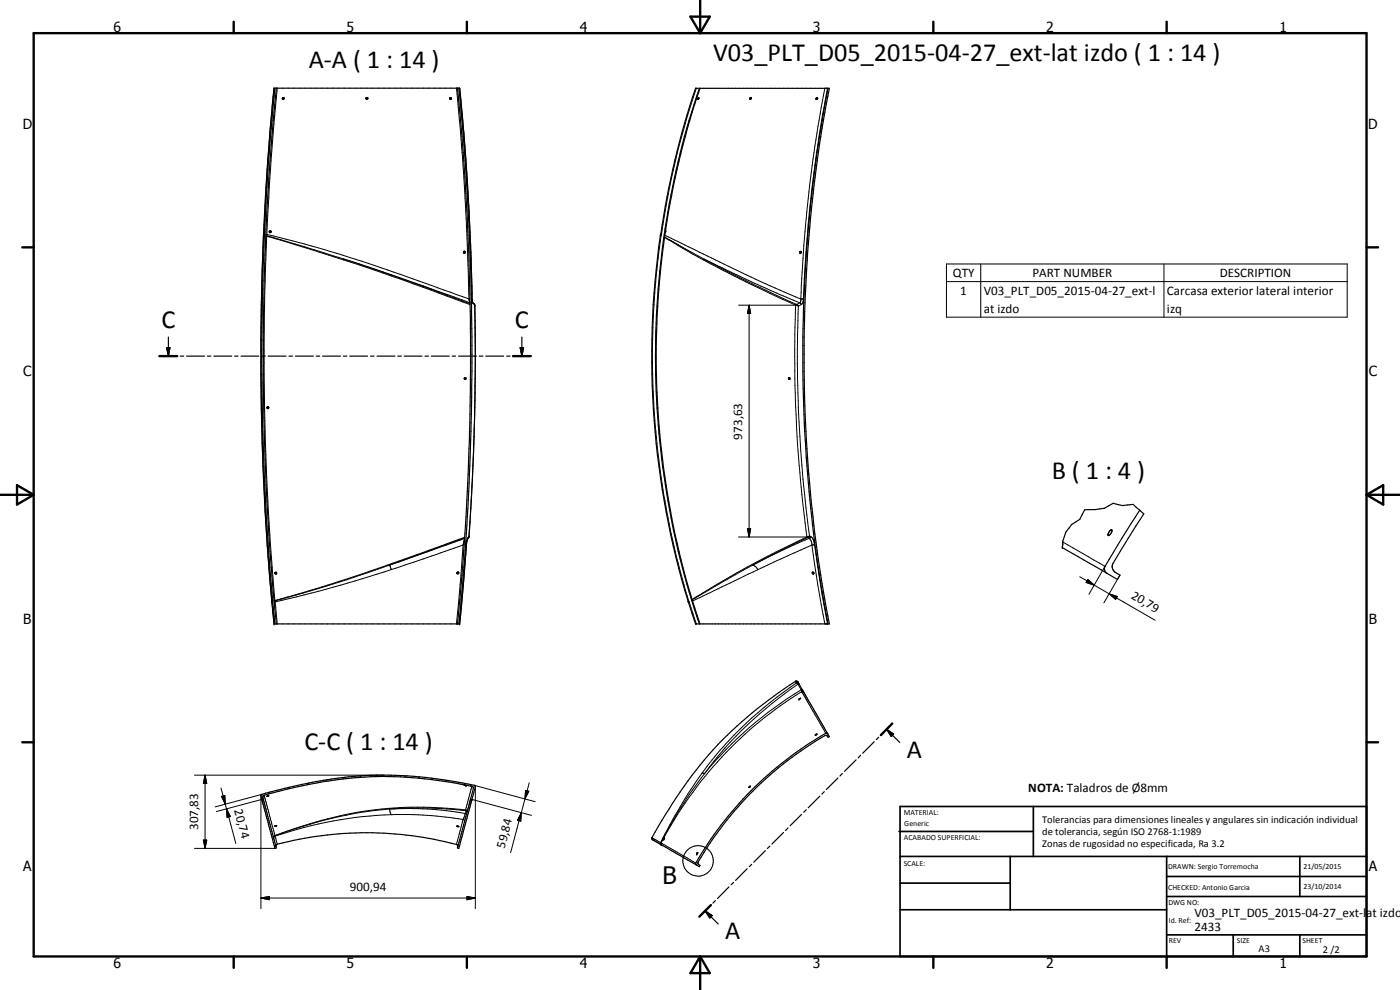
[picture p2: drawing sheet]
<svg xmlns="http://www.w3.org/2000/svg" width="420mm" height="297mm" viewBox="0 0 420 297" stroke-linecap="round" stroke-linejoin="round" font-family="sans-serif">
<g fill="none" stroke="#000" stroke-width=".35">
<path d="M82.2 26.5h55.8l1.2 13.4 1.3 17.8 .8 16 .4 16.2 .1 .8 .7 .8v2.4a737 737 0 0 1-.6 45.7l-1.2 21.5-.4 .6-.3 1-2 24.5h-55.8a819.1 819.1 0 0 1 0-160.7zM82.5 26.5l-2.2 27a769.8 769.8 0 0 0-1.7 48.5 786.4 786.4 0 0 0 3.7 82.8l.2 2.4M82.9 26.5a780.2 780.2 0 0 0-3.9 73.2l.1 18a913.5 913.5 0 0 0 1.7 45.3l2.1 24.2M85.2 29.4l-.5 .2M85.2 29.3l-.1 .2M109.8 29.4l.3 .2 .3-.1M135 29.4l.4-.1 .1 .4-.5 .1zM135 29.5h.1M135 29.3v.2M135.1 29.5l.3 .1M135.4 29.6h.1M137.3 26.5a800.9 800.9 0 0 1 3.9 74.6 844.8 844.8 0 0 1-3.2 78.9l-.7 7.2"/>
<path d="M137.7 26.5l1.9 21.7 1.3 22.4a838.8 838.8 0 0 1-2.1 104.5l-1.1 12.1M208.7 26.5h40.2a410 410 0 0 0-6.8 54.2 426.7 426.7 0 0 0 6.8 106.5h-40.2a252.4 252.4 0 0 1 0-160.7zM209.5 29.5l.3-.1-.3 .4zM209.9 26.5a242.9 242.9 0 0 0-12.1 57.6 251.6 251.6 0 0 0 12.1 103.1M210.1 26.5a251.6 251.6 0 0 0 0 160.7M225 29.6l.1 .2M225.1 29.8h.1M225.1 29.5l-.1 .1M225.1 29.5l.2-.2 .2 .1-.4 .4M225.1 29.5h.1M225.2 29.3l-.2 .3M244.9 29.7h.1"/>
<path d="M245 29.6l-.1 .1M245 29.6h.1M245.2 29.3l-.1 .3M248.5 26.5a393.2 393.2 0 0 0-6.8 54.2 434.2 434.2 0 0 0 3.5 87l3.3 19.5M81.2 69.3v.3l-.3 .1M139.3 75.4l-.1 .2 .3 .3M139.5 75.9h.1M199.7 69.3l-.1 .5M199.7 69.7v.1M240.1 75.4l.4 .4-.4 .1M240.1 75.4v.5M240.2 75.4l-.1 .5"/>
<path d="M47.8 106.8h5.4M50 104.3h1l-.5 2.5zM50.5 101.1v5.7M54.1 106.8h1M56 106.8h5.4M62.3 106.8h1M64.2 106.8h5.3M70.4 106.8h1M72.3 106.8h5.4M78.6 106.8h1M80.5 106.8h5.3M86.7 106.8h1.1"/>
<path d="M88.7 106.8h5.3M94.9 106.8h1.1M96.8 106.8h5.4M103.1 106.8h1M105 106.8h5.3M111.2 106.8h1.1M113.1 106.8h5.4M119.4 106.8h1M121.3 106.8h5.3M127.5 106.8h1.1M129.4 106.8h5.4M135.7 106.8h1"/>
<path d="M137.6 106.8h5.4M139.7 113.3l-.4 .3 .3 .2M139.7 113.3l.2 .4-.3 .1M139.7 113.3l-.3 .2 .2 .3M143.8 106.8h1.1M145.8 106.8h5.4M152 106.8h1.1M154 106.8h5.3M156.1 104.3h1l-.5 2.5zM156.6 101.1v5.7M236.7 113.4h.3l.1 .4h-.4zM236.8 113.3v.5"/>
<path d="M236.8 113.8h.1M80.3 122.1l.2 .2-.1 .3M197.4 122.3v.1M333.1 159.3l.4-.3a1.05 1.05 0 0 1-.6 1.6l-.3 .1-.1-.3zM342 153.1l1.3 1.1-9.3 14.8a2.06 2.06 0 0 0 .9 2.8l1.2 .8-.7 1.3-3.1-1.9M342 153.1l-1.9-1.8a8.9 8.9 0 0 1-6-.3l-2.7 1.5-2.8 .4-3.1 .1-1.4 2.8a8.3 8.3 0 0 0-5.2 7.7l-.1 .8 13.5 7.7M342 153.1l-5.3 8.4-5.3 9a1.68 1.68 0 0 0 .9 1.5M82.5 171.8l.4-.1 .1 .4-.3 .1zM82.5 171.8l.3 .1 .2 .3M137.2 172.1h.1M137.2 171.7v.4M137.2 171.7h.4"/>
<path d="M137.2 171.7h.1M137.6 171.7l-.4 .4M137.6 171.7v.4h-.4M140.4 161.6l-.1 .1M140.7 161.2v.1M243.8 171.7l.2 .5M244 171.9l-.2-.2 .5 .1-.3 .4M244 171.9v.3M244 171.9h.1M332.6 160.7h.1M239.5 204.6v.1M239.8 209.8h.1"/>
<path d="M239.8 209.7l.5-.2zM241.2 207.6l-1.5-2.6a.75 .75 0 0 0-.9-.6 117.2 117.2 0 0 0-40.1 41.7l-3 5.2-.1 .4 .3 .3M241.2 207.6v.1M241.2 207.7l7.2 12.5M266.1 218.8l2.1 1.5-.7 .7zM266.1 218.8l3.9 4M267.8 217.1l-3.4 3.5M78.6 239.9l-.3-1.4a120.9 120.9 0 0 1 62.2-3.3l1.9 .4 .3 .4-1.1 3.9M79 239.8l-.4 .1M79 239.8v-1a132.7 132.7 0 0 1 35.8-5.8 129.9 129.9 0 0 1 27 3l.3 .6-.9 3.2M79 239.8h.1M79 239.8l3.9 14.6-.4 .2-3.9-14.7"/>
<path d="M80.5 238.8l-.4 .1M80.6 238.8h-.1M80.6 238.8h.1M80.7 238.8l-.6 .1M139.3 235.6h.3M139.4 235.6h.3M141.2 239.8l-3.9 14.6 .4 .2 3.9-14.7M141.2 239.8h.1M141.2 239.8l.4 .1M142.6 235.8v.1M224.7 236.2l.5-.3zM224.8 236.3h.1"/>
<path d="M244.8 220.3h.4l-.5 .3zM246 238.9l-3.4 3.5M247.4 237.5l-.7 .8M248.4 220.2l.5 .8-.4 .2-.3-.4-.5-.2a105.4 105.4 0 0 0-35.5 33.7l-2.7 4.4 .1 .6 .5 .4-.2 .4-.9-.6M248.4 220.2l-.2-.2a102.9 102.9 0 0 0-33.9 30.4l-5.5 8.6 .2 .5M251.5 233.4l-3.5 3.5M252.8 232.1l-.7 .7M256.9 228l-3.5 3.4M258.3 226.6l-.8 .8M262.4 222.5l-3.5 3.5M263.7 221.2l-.7 .7M82.5 247.8l.5-.1z"/>
<path d="M82.8 254l.2-.5a103.3 103.3 0 0 1 54-.1l.3 .1 .1 .6M137.1 247.9l.6 .1h-.5M137.1 247.9h.1M137.2 247.9v.1M195.8 251.9l.1 .1M195.9 252l2.6 1.5M198.5 253.5h.1M198.5 253.5l10.5 6M199.2 251.7v.1M199.3 251.5l.1-.1-.3 .4zM209.2 255.8h.2l-.3 .5zM209.4 255.9h.1"/>
<path d="M225.6 259.3l-.7 .8M229.7 255.2l-3.5 3.5M231 253.9l-.7 .7M235.2 249.8l-3.5 3.4M236.5 248.4l-.8 .8M240.6 244.3l-3.5 3.5M242 243l-.8 .7M211.6 273.3l2.1 1.4-.7 .7zM211.6 273.3l3.9 3.9M213.3 271.6l-3.4 3.4M214.7 270.2l-.8 .8M218.8 266.1l-3.5 3.5"/>
<path d="M220.2 264.8l-.8 .7M224.2 260.6l-3.4 3.6"/>
<circle cx="85" cy="29.5" r=".27"/>
<circle cx="110.1" cy="29.5" r=".28"/>
<circle cx="245.1" cy="29.5" r=".27"/>
<circle cx="81.1" cy="69.5" r=".28"/>
<circle cx="139.4" cy="75.7" r=".28"/>
<circle cx="80.4" cy="122.3" r=".28"/>
</g>
<g fill="none" stroke="#000" stroke-width=".3">
<path d="M82.2 26.5l-1.8 21.5-1.2 22.2M83.2 26.5l-1.8 21.6-1.3 22.3M137 26.5l1.1 11.5 1.4 19.6 1.2 32.1M138 26.5l2.3 29.2 1.1 22 .3 12.2M209 26.5a243.2 243.2 0 0 0-10.5 43.7M247.6 26.5l-3.1 17.3-1.5 11.8-1.8 18-.9 16.1M248.4 26.5a415.9 415.9 0 0 0-7 57.2l-.3 6.1M79.1 70.7h.1M79.1 70.5v.2M79.1 70.7a848.5 848.5 0 0 0 2.5 109.6M79.1 70.2h.1M79.2 70.2l-.1 .4"/>
<path d="M79.8 70.8h.3M79.8 70.9h.2M79.8 70.4h.3M80 70.9h.1M80 70.9a832 832 0 0 0 2.5 109.3M80 70.9l23.1 7.1M80.1 70.4l-.1 .5M80.1 70.8l-.1 .1M80.1 70.4a417.7 417.7 0 0 1 51.3 16l9.3 3.3M80.1 70.8l23.1 6.9M103.1 78l16.7 5.6 21.3 7.8M103.2 77.7l7.2 2.4"/>
<path d="M103.2 77.8l-.1 .2M103.2 77.7v.1M105.6 78.5l21.4 7.3 14 5M198.2 70.7h.1M198.2 70.4v.1M198.2 70.5l.2 .1M198.2 70.7h.2M198.3 70.2h.1M198.3 70.2h.2M198.4 70.7l-1.1 8.6a249.9 249.9 0 0 0 1.1 64.1 242.3 242.3 0 0 0 8.3 36.9M198.4 70.6v.1M198.5 70.2l-.1 .4"/>
<path d="M199.5 71.1l11.8 6.7M199.5 71.2l11.6 6.8M199.5 70.6l14 6.8a397.8 397.8 0 0 0 26.8 12.3M211.1 78l12.7 6.6 15 7M211.3 77.8l15.2 7.2 13.6 5.8M211.3 77.8l3 1.5a360.4 360.4 0 0 0 24.7 12M211.3 77.8l-.2 .2M284 79.2h120.3v16h-120.3zM294.3 79.2v16M349.3 79.2v16M110.3 80.1l30.8 11M140.7 89.7h.3"/>
<path d="M140.7 89.7l.3 1.1M141.7 89.9h.1M141.7 89.9l.1 .8M141.8 90.7l.1 .3M141.8 90.7l.6 .8M142.3 91.2l.1 .3M142.4 91.5l.1 .3M142.5 91.8l.2 17.4-.3 17.4-.6 17.3-1.1 17.2M142.5 91.7v.1M221.6 91.6h17.2M224.8 91.6l.5 2.5h-1zM224.8 91.6v69.5"/>
<path d="M238.8 91.6l.8 .3M238.8 91.6a407.6 407.6 0 0 0 2.1 58.9l1.3 10.6M238.9 91.4l-.1 .1M239 91.3l.6 .6M239 91.3l-.2 .3M239 91.4v.1M239 91.5v.1M239.6 91.9l-.3 13 .3 15.2a393.6 393.6 0 0 0 2.3 32.3l1 8.4M240.1 90.8l-1.1 .6M240.1 90.8l.3 .6M240.3 89.7l.8 .1M240.3 89.7v.7l-.2 .4"/>
<path d="M240.4 91.4l-.8 .5M241.1 89.8l-.2 1-.5 .6M284 84.5h120.3M224.3 158.6h1l-.5 2.5zM116.9 169.5l.5 1.4M116.9 169.5l-19.5 6.5-14.8 4.3M117.4 170.9l-19.7 5.9-15.1 3.8M119.7 168.6l-2.8 .9M126.8 166l-7.1 2.6M126.8 166.1l-1.4 .4M139 163.5l-2 23.7M139 163.5l-21.6 7.4"/>
<path d="M139.3 163.5h-.3M139.4 161.8l-.4 1.7M139.4 161.5l-11.2 4.1M139.5 161.4l-12.7 4.7M139.5 161.2l-7.2 2.6a575.2 575.2 0 0 1-49.8 16.4M140.5 161.3l-.5 1.7-2 24.2M140.5 161.3l-.1 .3M140.7 161.1h.1M140.7 161.1l-.1 .3M140.7 161.1l-.2 .2M221.6 161.1h20.6M225.9 169.6l.9 .4 .6 .9"/>
<path d="M225.9 169.6l-18.2 10.4M227.4 170.9l-19.6 9.4M227.7 168.6l-1.8 1M229.7 167.6l-2.9 1.5M242.2 161.1l.1 .2M242.2 161.1a292.2 292.2 0 0 0-34.5 18.8M242.3 161.3h.2M242.3 161.1l.2 .2M242.3 161.3l-11.6 5.7M242.4 161.2h.1M242.5 161.3l.4 .2M242.9 160.9l-.7 .2"/>
<path d="M242.9 161.5l.6 1.1 .2 .9M242.9 161.5l-14.1 6.6M242.9 161l-.4 .3M242.9 160.8v.2M242.9 160.8v.1M242.9 160.8l.4 .2M243.3 161l-.4 .5M243.3 161l.8 1.1 .4 1.3M243.7 163.5l1.7 12 2.2 11.7M243.7 163.5l-16.3 7.4M244.5 163.4l-.8 .1M244.5 163.4l2.2 15 1.7 8.8"/>
<path d="M319 162.6l12.6 7.3-4.8 8.4M324.1 173.1l4.3 2.5M326.5 173.9l1.9 1.7-2.4-.8zM328.4 175.6l4.5 2.6M332.9 178.2l2.4 .8-.5 .8zM332.9 178.2l13.8 7.9M336.1 172.6l-4.8 8.3M81.6 180.3h.1M81.6 180.3v.2M81.6 180.4v.3M81.6 180.7h.1M81.6 180.7l.6 6.5"/>
<path d="M82.2 180.2l.3 .1M82.2 180.1l.3 .1M82.3 180.5l.3 .1M82.5 180.2v.1M82.5 180.3h.1M82.5 180.2l.1 .1M82.6 180.6l.6 6.6M82.6 180.3v.3M206.5 180.5h.1M206.7 180.3l-.2 .2M206.7 180.3v.1M206.7 180.4l-.1 .2"/>
<path d="M206.7 180.4l.2 .3M206.9 180.7l-.2 .1M206.9 180.7l2.1 6.5M238.8 204.4h.1M238.8 204.4l.1 .2M238.9 204.6h.1M238.9 204.6l.1 .3M239 204.9l.5 .4M239 204.9l.7 .1M239 204.9a111.7 111.7 0 0 0-28.3 27M239.5 205.3l.9 1.7M239.5 205.3a113.2 113.2 0 0 0-28.1 26.9"/>
<path d="M239.7 205.2l-.2 .1M239.7 205.2h.1M240.4 207l.2 .5M240.4 207a113.7 113.7 0 0 0-29 25.2M240.6 207.5h.1M240.6 207.5l7.2 12.5M240.6 207.5l.3-.1 .3 .3M240.6 207.5a116.5 116.5 0 0 0-42.2 45.4M240.7 206.9l-.3 .1M58.4 232.6h56.9M61.5 232.6l.5 2.5h-1zM61.5 232.6v22"/>
<path d="M66.3 236.4l1.7 6.3M66.5 239l1-.3 .1 2.6zM78.3 238.8v33.8M78.6 238.3l-14.1 3.8M79 239.7l-.1 .1M79 239.8l-14.1 3.7M79.3 238.6h.1M79.3 238.6l3.2 12.1M81 237.7l-.7 .6M86.9 236.2l-.5 .5M92.7 234.9l-.6 .6M98.2 233.9l-.5 .6"/>
<path d="M103.4 233.2l-.5 .5M108.3 232.8l-.4 .5M113 232.6l-.4 .4M117.5 232.6l-.5 .4M121.8 232.8l-.4 .4M125.9 233.1l-.4 .4M130 233.6l-.4 .3M133.9 234.1l-.3 .4M137.8 234.7l-.4 .4M141.2 239.8l18.3 4.8M141.6 235.5l-.4 .3M141.6 235.9l-1.9 7.1"/>
<path d="M142.3 235.6l18.3 4.9M142.7 236.1v36.5M157.6 239.7l-1.1 4.1M157.7 237.2l1 .2-1.1 2.3zM158.8 234.9l-1.2 4.8M210.7 231.9a152.3 152.3 0 0 0-12.5 21M210.7 231.9l.7 .3M211.4 232.2l-4.5 6.1-2.5 3.8-6.1 10.8M58.4 254.6h24.1M61 252.1h1l-.5 2.5zM68 242.7l1.1 2.3-1 .2zM68 242.7l2.8 10.4"/>
<path d="M82.1 251.1v.2M82.1 251.4l.1 .2M82.5 250.7h.1M82.5 250.7l-.4 .4M82.5 250.7l-.4 .5M82.6 250.7v.2M82.6 250.7h-.1M82.6 250.9l.6 2.4M82.6 250.9l-.5 .5M116.9 242.7l.5 1.7M116.9 242.7a130.2 130.2 0 0 0-34.3 8M116.9 242.7a117.3 117.3 0 0 1 18.6 .1l4.3 .4"/>
<path d="M117.4 244.4a121.3 121.3 0 0 0-34.8 6.5M117.4 244.4a113.8 113.8 0 0 1 21.6 1.5M118.3 242.7h-1.4M119.8 242.6l9.9 .2 9.9 1.3M139 245.9l-2 7.5M139 245.9l.4 .3v.3M139.6 244.1l.4 .2M139.6 244.1l-.6 1.8M139.7 243l.5 .3v.3M139.7 243l.1 .2M139.7 243a114.8 114.8 0 0 0-57.2 7.7M139.8 243.2h.1"/>
<path d="M139.9 243.2l.3 .4M139.9 243.2l-.3 .9M139.9 243.1v.1M140 244.3h.1M140.2 243.6h.1M156.5 243.8l-.2 2.6-1-.3zM156.5 243.8l-3.3 12.1M195.7 251.3h.1M195.7 251.4l2.5 1.5M198.2 252.9v.3l.2 .2-.1-.5M198.2 252.9h.1M198.3 252.9h.1"/>
<path d="M198.4 253.3l.1 .2M198.4 252.9h.1M198.4 252.9l10.4 6.1M198.4 252.9l-.1 .3M78.3 269.5l2.5-.5v1zM78.3 269.5h64.4M140.2 269l2.5 .5-2.5 .5z"/>
<circle cx="209.5" cy="258.3" r="4.6"/>
</g>
<g fill="#000">
<circle cx="82.2" cy="26.5" r=".18"/>
<circle cx="138" cy="26.5" r=".18"/>
<circle cx="318.8" cy="164.3" r=".18"/>
<circle cx="82.2" cy="187.2" r=".18"/>
<circle cx="138" cy="187.2" r=".18"/>
<circle cx="239.4" cy="204.5" r=".18"/>
<circle cx="239.7" cy="205" r=".18"/>
<circle cx="239.8" cy="209.8" r=".18"/>
<circle cx="139.9" cy="235.7" r=".18"/>
<circle cx="141.2" cy="239.8" r=".18"/>
<circle cx="141.6" cy="239.9" r=".18"/>
<circle cx="198.4" cy="253.4" r=".18"/>
<circle cx="199.2" cy="251.8" r=".18"/>
<circle cx="199.4" cy="251.4" r=".18"/>
<circle cx="209.1" cy="256.3" r=".18"/>
</g>
<g fill="none" stroke="#000" stroke-width=".71">
<path d="M10.1 9.9h400v277.1h-400zM70.1 6.5v3.4M140.1 6.5v3.4M207.2 5h5.8l-2.9 4.9zM210.1 0v9.9M280.1 6.5v3.4M350.1 6.5v3.4M6.7 74.2h3.4M410.1 74.2h3.5M47.8 106.8h5.4M154 106.8h5.3M.1 148.5h10"/>
<path d="M5.1 145.6l5 2.9-5 2.9zM410.1 148.5h10M410.1 148.5l5-2.9v5.8zM267.8 217.1l-3.4 3.5M6.7 222.7h3.4M410.1 222.7h3.5M213.3 271.6l-3.4 3.4M70.1 287v3.4M140.1 287v3.4M210.1 287v10M210.1 287l2.9 5h-5.8zM280.1 287v3.4"/>
<path d="M350.1 287v3.4"/>
</g>
<g fill="none" stroke="#000" stroke-width=".51">
<path d="M269.8 249.5h40.3M270.1 242h140v45h-140zM270.1 257h140M303.2 257v16M310.1 242v15M350.1 257v30M390.1 257v12M270.1 265h33.1M270.1 273h80M350.1 269h60M350.1 263h60M350.1 280.5h60"/>
<path d="M370.1 280.5v6.5M390.1 280.5v6.5"/>
</g>
<g fill="#000">
<path d="M224.8 91.6l.5 2.5h-1zM50 104.3h1l-.5 2.5zM156.1 104.3h1l-.5 2.5zM224.3 158.6h1l-.5 2.5zM326.5 173.9l1.9 1.7-2.4-.8zM332.9 178.2l2.4 .8-.5 .8zM61.5 232.6l.5 2.5h-1zM66.5 239l1-.3 .1 2.6zM157.7 237.2l1 .2-1.1 2.3zM266.1 218.8l2.1 1.5-.7 .7zM61 252.1h1l-.5 2.5zM68 242.7l1.1 2.3-1 .2z"/>
<path d="M156.5 243.8l-.2 2.6-1-.3zM78.3 269.5l2.5-.5v1zM140.2 269l2.5 .5-2.5 .5zM211.6 273.3l2.1 1.4-.7 .7z"/>
</g>
<g font-size="7.9">
<text x="92.7" y="20.4">A-A ( 1 : 14 )</text>
<text x="214" y="18.3">V03_PLT_D05_2015-04-27_ext-lat izdo ( 1 : 14 )</text>
<text x="48.5" y="98.3">C</text>
<text x="154.5" y="98.3">C</text>
<text x="315.6" y="143.6">B ( 1 : 4 )</text>
<text x="91.3" y="225">C-C ( 1 : 14 )</text>
<text x="272.1" y="227.4">A</text>
<text x="217.6" y="281.8">A</text>
</g>
<text font-size="7.2" x="198.8" y="265.1">B</text>
<g font-size="4.2">
<text x="34" y="9.6">6</text>
<text x="104" y="9.6">5</text>
<text x="174" y="9.6">4</text>
<text x="244" y="9.6">3</text>
<text x="314" y="9.6">2</text>
<text x="384" y="9.6">1</text>
<text x="6.8" y="38.7">D</text>
<text x="410.6" y="38.7">D</text>
<text x="7" y="112.9">C</text>
<text x="410.8" y="112.9">C</text>
<text x="7" y="187.1">B</text>
<text x="410.8" y="187.1">B</text>
<text x="7" y="261.4">A</text>
<text x="410.8" y="261.4">A</text>
<text x="34" y="290.4">6</text>
<text x="104" y="290.4">5</text>
<text x="174" y="290.4">4</text>
<text x="244" y="290.4">3</text>
<text x="314" y="290.4">2</text>
<text x="384" y="290.4">1</text>
</g>
<g font-size="3.9">
<text x="285.9" y="83.1">QTY</text>
<text x="309.9" y="83.1">PART NUMBER</text>
<text x="366.1" y="83.1">DESCRIPTION</text>
<text x="288.2" y="88.5">1</text>
<text x="295.2" y="88.6">V03_PLT_D05_2015-04-27_ext-l</text>
<text x="350.2" y="88.6">Carcasa exterior lateral interior</text>
<text x="295.2" y="93.9">at izdo</text>
<text x="350.2" y="93.9">izq</text>
<text x="222.7" y="131.9" transform="rotate(-90 222.7 131.9)">973,63</text>
<text x="339.3" y="179.5" transform="rotate(30 339.3 179.5)">20,79</text>
<text x="308.6" y="237.7">NOTA: Taladros de Ø8mm</text>
<text x="70.3" y="243.1" transform="rotate(75 70.3 243.1)">20,74</text>
<text x="59.5" y="249" transform="rotate(-90 59.5 249)">307,83</text>
<text x="151.5" y="254.6" transform="rotate(-75 151.5 254.6)">59,84</text>
<text x="105" y="267.4">900,94</text>
<text x="358.5" y="275.1">V03_PLT_D05_2015-04-27_ext-lat izdo</text>
<text x="358.5" y="279.4">2433</text>
</g>
<g font-size="3.1">
<text x="312.7" y="246.8">Tolerancias para dimensiones lineales y angulares sin indicación individual</text>
<text x="312.7" y="250.4">de tolerancia, según ISO 2768-1:1989</text>
<text x="312.7" y="254">Zonas de rugosidad no especificada, Ra 3.2</text>
<text x="377.7" y="285.6">A3</text>
<text x="397" y="285.9">2 /2</text>
</g>
<g font-size="2.4">
<text x="271.2" y="244.4">MATERIAL:</text>
<text x="271.3" y="252">ACABADO SUPERFICIAL:</text>
<text x="271.4" y="247.9">Generic</text>
<text x="271.2" y="259.7">SCALE:</text>
<text x="350.6" y="260.8">DRAWN: Sergio Torremocha</text>
<text x="391.2" y="260.6">21/05/2015</text>
<text x="350.6" y="267">CHECKED: Antonio Garcia</text>
<text x="391.2" y="266.7">23/10/2014</text>
<text x="350.6" y="271.4">DWG NO:</text>
<text x="350.8" y="276.9">Id. Ref:</text>
<text x="350.8" y="282.8">REV</text>
<text x="371.2" y="282.9">SIZE</text>
<text x="390.9" y="282.9">SHEET</text>
</g>
</svg>
